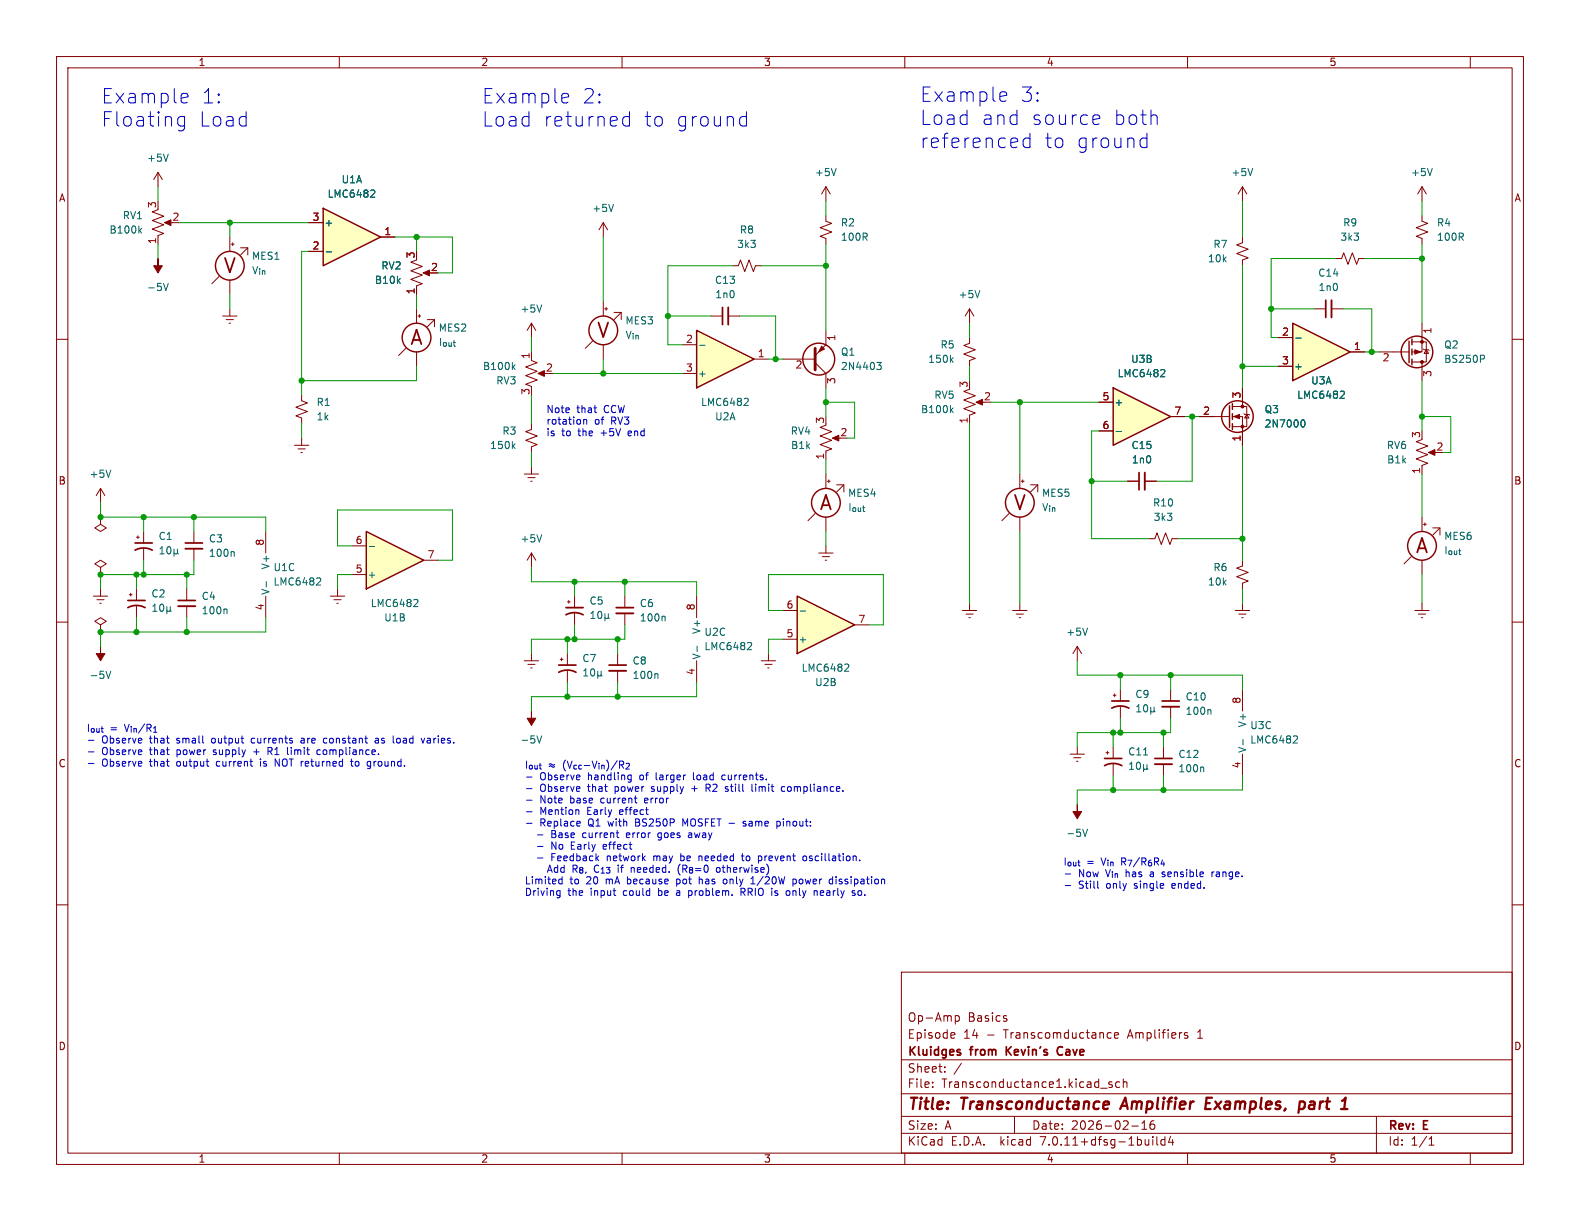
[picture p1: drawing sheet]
<svg xmlns="http://www.w3.org/2000/svg" width="279mm" height="216mm" viewBox="0 0 279 216" stroke-linecap="round" stroke-linejoin="round" font-family="sans-serif">
<g fill="none" stroke="#840000" stroke-width=".18">
<path d="M10 10h259.4v195.9h-259.4zM12 12h255.4v191.9h-255.4zM60 10v2M110 10v2M160 10v2M210 10v2M260 10v2M10 60h2M73.7 46l-1.1 .4 2.1 .7-2.1 .8 2.1 .7-2.1 .8 2.1 .8-1 .3v1.6M73.7 54.6v2.6M73.9 55.9h.5M74.2 55.6v.5"/>
<path d="M75.2 48.3h1M75.6 56.5h1.2v1.3M76.8 56.5l-1.2 1.3M267.4 60h2M71.8 61.6l-1.3 1.3M73.7 62.2v2.6M178.4 90.8l-1.2 1.3M180.3 83.8v2.6M180.3 91.4v2.6M180.6 85.1h.5M180.8 84.8v.5M182.2 85.7h1.3v1.3"/>
<path d="M183.5 85.7l-1.3 1.3M10 110h2M267.4 110h2M10 160h2M267.4 160h2M159.4 171.9h108v32h-108zM168.9 179.6v1.5M168.9 179.7l.5-.1 .2 .3v.4l-.1 .2h-.6M177.9 179.6l.1 .1M159.4 197.4h108M159.4 193.4h108M159.4 187.4h108"/>
<path d="M164.9 192.1v.2M164.9 191.4v.1M167.1 189.4v.2M167.1 188.7v.1M168.4 182.6l.4 .1 .1 .2-.8 .2M168.8 183.5l-.4 .1M170 188l-1.3 1.9M177.9 180.1l.2 .2-.2 .3M179.4 197.4v3M194.6 192.4h1.2M195.9 183.5h.6M195.9 182.7h.6"/>
<path d="M196.6 191.4l-.3-.1-.2 .2v.2l.5 .2v.3h-.5M197.1 183.1l.7-.2-.1-.2-.4-.1-.2 .2v.7h.6M198 191.4l-.4-.1-.3 .3v.4l.1 .2h.6M198.6 191.4l.3-.1 .3 .1 .1 .9M198.6 190.8v1.5M200.1 199.1h1.2M201.9 199.7h.9M201.9 198.6l.5-.4v1.5M203.6 198.3a1.17 1.17 0 0 0-.1 1.3h.6l.1-.6-.3-.2h-.3l-.2 .2M209.5 183l.5 .2 .1 .2-.2 .2-.5-.1M209.5 182.7h.5M243.4 197.4v6.5"/>
<path d="M60 203.9v2M110 203.9v2M159.4 200.4h108M160 203.9v2M203.9 201v.1M203.9 201.5v1M204.6 201v1.3l.2 .2M206 201v1.5M206 201.6l-.4-.1-.3 .3v.4l.1 .2h.6M207 200.9l-.4 1.1h1M207.4 201.5v1M210 203.9v2"/>
<path d="M252.7 202.5h.9M252.7 201.4l.4-.4v1.5M260 203.9v2"/>
</g>
<path d="M195.9 194.8l.1 .1 .1 .3-1 .2M199 194.1l-.9 2M213.3 195.1h.6M214.3 194.1h-.9l-.3 2h1M229.9 194.9l.2-.1 .5 .1 .2 .3-.1 .5a.66 .66 0 0 1-1 .3M229.9 194.8l-.3 2" fill="none" stroke="#840000" stroke-width=".4"/>
<path d="M169.8 186.1v.4M178 185.1v1.5M178.8 185.1l-.8 .8M187.8 185.1a.74 .74 0 0 0-.9 .6 .74 .74 0 0 0 .6 .9l.3-.1" fill="none" stroke="#840000" stroke-width=".3"/>
<g fill="none" stroke="#840000" stroke-width=".25">
<circle cx="73.7" cy="59.7" r="2.54"/>
<circle cx="180.3" cy="88.9" r="2.54"/>
</g>
<path d="M74.8 48.3l1.1-.5v1z" fill="#840000" stroke="#840000" stroke-width=".18"/>
<path d="M196.8 68.6l10.2 5.1-10.2 5z" fill="#ffffc2"/>
<path d="M196.8 68.6l10.2 5.1-10.2 5z" fill="none" stroke="#840000" stroke-width=".25"/>
<path d="M171.4 59.7v1l-1 .4 2.1 .7-2.1 .8 2.1 .8-1.1 .4v1M171.4 54.6l-.7 1.3M171.4 54.6v2.6M171.4 54.6l.8 1.3M171.4 68.8l-1 .4 2.1 .8-2.1 .7 2.1 .8-2.1 .8 2.1 .7-1.1 .4v1.5M173 71.1h1M194.3 71.1h2.5M194.3 76.2h2.5M207 73.7h2.5" fill="none" stroke="#840000" stroke-width=".18"/>
<path d="M173.3 51.4l-.5 1.2M168.2 63.6l.4 .5M168.2 72.5l.4 .5M168.6 63.2l-.5 .5M168.6 72.1l-.5 .5M197.4 76.3h.9M205.4 65.3l.5 .1 .1 .3-.8 .9h.8" fill="none" stroke="#006464" stroke-width=".18"/>
<path d="M172.6 71.1l1.1-.5v1z" fill="#840000" stroke="#840000" stroke-width=".18"/>
<path d="M57.1 36.8l10.2 5.1-10.2 5.1z" fill="#ffffc2"/>
<g fill="none" stroke="#840000" stroke-width=".25">
<path d="M57.1 36.8l10.2 5.1-10.2 5.1zM249.7 59.9v1.1M249.2 60.3v3.8M249.7 61.7v1M249.7 63.5v1"/>
<circle cx="106.7" cy="58.4" r="2.54"/>
<circle cx="144.8" cy="63.5" r="2.82"/>
<circle cx="250.6" cy="62.2" r="2.79"/>
</g>
<g fill="none" stroke="#840000" stroke-width=".18">
<path d="M54.6 39.4h2.5M106.7 39.4v2.5M106.7 39.4l-.8 1.2M106.7 39.4l.7 1.2M146 38.1v1l1.1 .4-2.1 .8 2.1 .7-2.1 .8 1 .4v1M251.5 38.1v1l1 .4-2.1 .8 2.1 .7-2.1 .8 1.1 .4v1M251.5 33l-.8 1.3M251.5 33v2.6M251.5 33l.7 1.3M54.6 44.5h2.5M67.3 41.9h2.5M94 57.2v2.5"/>
<path d="M94 57.2l-.8 1.2M94 57.2l.7 1.2M106.7 53.3v2.6M106.9 54.6h.5M107.2 54.4v.5M108.6 55.2h1.3v1.3M109.9 55.2l-1.3 1.3M129.5 47h1.1l.3-1 .8 2 .8-2 .7 2 .4-1h1M146 58.4v2.6l-1.9 1.9M236.2 45.7h1l.4-1 .8 2 .7-2 .8 2 .4-1h1M251.5 57.2v5h-1.8M53.3 69.9v1l1.1 .3-2.1 .8 2.1 .8-2.1 .7 1 .4v1"/>
<path d="M94 63.8l1 .3-2 .8 2 .8-2 .7 2 .8-2 .7 1 .4v.3M94 74.9v1l-1 .4 2 .8-2 .8 2 .7-1 .4v1M94 62.2v1.3M95.5 66h1M104.8 60.3l-1.3 1.3M106.7 61v2.5M138.4 63.5h5.7M144.1 64.1l1.9 1.9v2.6M146 75.2l-1 .4 2.1 .7-2.1 .8 2.1 .8-2.1 .7 2.1 .8-1.1 .4v1.5M147.6 77.5h1M243.8 62.2h5.4M249.7 60.5h2.5v3.5h-2.5"/>
<path d="M251.5 64v3.3M251.7 61.7l.1 .1h.8l.1 .2M252.2 61.8l.4 .7h-.8zM92.7 83.8h2.5M93.3 84.5h1.3M93.9 85.1h.2M94 82.6v1.2M94 97.8v2.5M94 97.8l-.8 1.3M94 97.8l.7 1.3M22.9 105.2h.5M23.1 104.9v.5"/>
<path d="M24.1 104.1v2.1M24.1 107.2v2M189.2 133.4h2.6M189.9 134h1.2M190.4 134.6h.2M190.5 132.1v1.3"/>
</g>
<g fill="none" stroke="#006464" stroke-width=".18">
<path d="M65.7 33.6l.5 .1 .1 .3-.8 .9h.8M108.5 36.1l-.4 1.3M253.3 29.8l-.4 1.3M57.7 44.5h.9M95.8 53.9l-.4 1.3M90.7 64.9l.4 .4M90.7 78.8l.4 .5M91.1 64.5l-.5 .5M91.1 78.5l-.5 .5M155.1 64.1h.7l-.4 .5 .4 .1v.4l-.2 .2h-.4M262.3 62.8l.2 .3v.3l-.2 .1M95.8 94.6l-.4 1.2"/>
<path d="M27 108.1h.7M27 107.2l.4-.4v1.3M28.4 106.9l.1-.1a.68 .68 0 0 1 .5 .7 .68 .68 0 0 1-.5 .6 .84 .84 0 0 1-.1-1.2zM29.5 107.9l.2 .2h.2l.2-.2M29.5 107.3v1.2M30.1 107.9l.2 .2M30.1 107.3v.6"/>
</g>
<g fill="#840000" stroke="#840000" stroke-width=".18">
<path d="M95.1 66l1.2-.5v1z"/>
<path d="M145.3 61.2l.5 .5-1 .5z"/>
<path d="M147.2 77.5l1.1-.5v1z"/>
<path d="M250.2 61.8l1 .4-1 .4z"/>
<circle cx="251.5" cy="60.5" r=".25"/>
<circle cx="251.5" cy="64" r=".25"/>
</g>
<path d="M144.1 61.6v3.8" fill="none" stroke="#840000" stroke-width=".51"/>
<path d="M22.6 107.4a3.2 3.2 0 0 1 3.1 0M22.6 106.2h3.1" fill="none" stroke="#840000" stroke-width=".3"/>
<path d="M228.6 57.2l10.2 5-10.2 5.1z" fill="#ffffc2"/>
<path d="M228.6 57.2l10.2 5-10.2 5.1z" fill="none" stroke="#840000" stroke-width=".25"/>
<path d="M226.1 59.7h2.5M226.1 64.8h2.5M238.8 62.2h2.5" fill="none" stroke="#840000" stroke-width=".18"/>
<path d="M229.1 59.8h1M237.2 69.2h.4l.1 .3-.8 .9h.8" fill="none" stroke="#006464" stroke-width=".18"/>
<path d="M141 105.4l10.1 5.1-10.1 5.1z" fill="#ffffc2"/>
<g fill="none" stroke="#840000" stroke-width=".25">
<path d="M217.4 71.8v3.8M217.9 71.4v1M217.9 73.2v1M217.9 74.9v1M141 105.4l10.1 5.1-10.1 5.1z"/>
<circle cx="40.6" cy="47" r="2.54"/>
<circle cx="218.8" cy="73.7" r="2.79"/>
<circle cx="146" cy="88.9" r="2.54"/>
<circle cx="251.5" cy="96.5" r="2.54"/>
</g>
<g fill="none" stroke="#840000" stroke-width=".18">
<path d="M27.9 37.1l-1 .4 2.1 .7-2.1 .8 2.1 .8-2.1 .7 2.1 .8-1.1 .4v1.5M27.9 30.5v2.5M27.9 30.5l-.7 1.3M27.9 30.5l.8 1.3M29.5 39.4h1M146 33v2.6M146 33l-.7 1.3M146 33l.8 1.3M219.7 33v2.6M219.7 33l-.8 1.3M219.7 33l.8 1.3M38.7 48.9l-1.2 1.3"/>
<path d="M39.4 55.9h2.5M40 56.5h1.3M40.5 57.2h.3M40.6 41.9v2.6M40.6 49.5v2.6M40.6 54.6v1.3M40.9 43.2h.5M41.1 42.9v.5M42.5 43.8h1.3v1.3M43.8 43.8l-1.3 1.3M219.7 41.9v1l-1 .4 2 .8-2 .7 2 .8-1 .4v1M232.4 54.6h2"/>
<path d="M235.5 54.6h2M52.1 78.7h2.5M52.7 79.4h1.3M53.3 77.5v1.2M212.1 73.7h5.3M217.9 73.7h1.8v5M217.9 71.9h2.6v3.5h-2.6M219.7 68.6v3.3M220 73.2l.1 .1h.8l.1 .1M220.5 73.3l.4 .6h-.8zM251.5 77.7l-1.1 .4 2.1 .8-2.1 .7 2.1 .8-2.1 .8 2.1 .7-1 .4v1.5M17.8 91.4v1.3l-1 .6 1 .7 1-.7-1-.6"/>
<path d="M17.8 91.4h.1M17.8 86.4l-.8 1.2M17.8 86.4v2.5M17.8 86.4l.7 1.2M24.1 95h.5M24.4 94.7v.6M25.4 94v2M25.4 97v2.1M34.3 94v2M34.3 97v2.1M47 94v3.8M53.2 80h.3"/>
<path d="M144.1 90.8l-1.2 1.3M144.8 97.8h2.5M145.4 98.4h1.3M145.9 99.1h.3M146 83.8v2.6M146 91.4v2.6M146 96.5v1.3M146.3 85.1h.5M146.6 84.8v.5M148 85.7h1.2v1.3M149.2 85.7l-1.2 1.3M199.4 85.1h2"/>
<path d="M202.4 85.1h2.1M203.2 95.3h1l.4-1.1 .8 2.1 .7-2.1 .8 2.1 .4-1h1M219.7 99.1v1l-1 .4 2 .7-2 .8 2 .7-1 .4v1M249.6 98.4l-1.3 1.3M251.5 91.4v2.6M251.5 99.1v2.5M251.7 92.7h.5M252 92.5v.5M253 80h1M253.4 93.3h1.2v1.3M254.6 93.3l-1.2 1.3M17.8 100.3l1-.6-1-.6-1 .6 1 .6v1.3"/>
<path d="M17.8 101.6h.1M33 104.1v2.1M33 107.2v2M47 105.4v3.8M58.4 105.4h2.6M59.1 106h1.2M59.6 106.7h.2M59.7 104.1v1.3M92.7 116.8h2.5M93.3 117.5h1.3M93.9 118.1h.2M94 115.6v1.2"/>
<path d="M99.1 116.6h.5M99.3 116.3v.5M100.3 115.6v2M100.3 118.6v2.1M100.3 106.4h.5M100.6 106.2v.5M101.6 105.4v2M101.6 108.5v2M109.2 115.6v2M109.2 118.6v2.1M110.5 105.4v2M110.5 108.5v2"/>
<path d="M123.2 105.4v3.8M123.2 116.8v3.9M134.6 116.8h2.6M135.3 117.5h1.2M135.8 118.1h.2M135.9 115.6v1.2M138.4 113h2.6M138.4 108h2.6M151.1 110.5h2.6M170.2 108h2.5M170.8 108.6h1.3M171.3 109.2h.3"/>
<path d="M171.4 106.7v1.3M179.1 108h2.5M179.7 108.6h1.3M180.2 109.2h.3M180.3 106.7v1.3M190.5 114.3l-.8 1.3M190.5 114.3v2.5M190.5 114.3l.8 1.3M218.4 108h2.6M219.1 108.6h1.2M219.6 109.2h.2M219.7 106.7v1.3"/>
<path d="M250.2 108h2.5M250.8 108.6h1.3M251.3 109.2h.3M251.5 106.7v1.3M196.8 122.9h.6M197.1 122.7v.5M198.1 121.9v2.1M198.1 125v2M207 121.9v2.1M207 125v2"/>
</g>
<g fill="none" stroke="#006464" stroke-width=".18">
<path d="M29.8 27.2l-.5 1.3M147.9 29.8l-.5 1.3M221.5 29.8l-.4 1.3M24.7 40.7l.3 .5M25 40.4l-.4 .5M28.9 50.1l.4 1.3 .5-1.3M230.2 74.3l.1-.1a.68 .68 0 0 1 .5 .7 .68 .68 0 0 1-.5 .6l-.1-.1M19.6 83.1l-.4 1.3M28.3 97.9h.7M28.3 97l.4-.3v1.2M29.7 96.7h.1a.68 .68 0 0 1 .4 .6 .68 .68 0 0 1-.4 .6 .84 .84 0 0 1-.1-1.2zM30.8 97.8l.2 .1h.2l.2-.1"/>
<path d="M30.8 97.1v1.3M31.4 97.8l.2 .1M31.4 97.1v.7M41.2 97.5l.2 .2v.7M40 107.7l.1 .2v.6M47.1 102.8v1M56.2 102.2h.4l.1 .3-.8 .9h.8M103.2 119.5h.7M103.2 118.6l.4-.3v1.2M104.5 109.4h.7M104.5 108.5l.4-.4v1.3M104.6 118.4l.1-.1a.68 .68 0 0 1 .5 .6 .68 .68 0 0 1-.5 .6l-.1-.1-.2-.4z"/>
<path d="M105.7 119.3l.2 .2h.2l.2-.2M105.7 118.7v1.3M105.8 108.2l.2-.1a.68 .68 0 0 1 .4 .6 .68 .68 0 0 1-.4 .7l-.2-.2-.1-.3zM106.3 119.3l.2 .2M106.3 118.7v.6M107 109.2l.2 .2h.2l.2-.2M107 108.5v1.3M107.6 109.2l.2 .2M107.6 108.5v.7M116.2 119.1l.1 .2v.7M117.4 109l.2 .1v.7M123.3 114.3v.9"/>
<path d="M132.4 113.6l.4 .1 .1 .3-.8 .9h.8M141.5 108h1M149.6 117.4l.4 .1 .1 .3-.8 .9h.8M192.3 111.1l-.4 1.2M94.9 130.1l.5 1.3 .4-1.3M201 125.9h.7M201 125l.4-.4v1.3M202.3 124.7l.2-.1a.68 .68 0 0 1 .5 .6 .68 .68 0 0 1-.5 .7l-.2-.1-.1-.4zM203.5 125.7l.2 .2h.2l.2-.2M203.5 125v1.3M204.1 125.7l.2 .2M204.1 125v.7"/>
<path d="M214 125.5l.1 .2v.6M191.5 146.6l.4 1.3 .4-1.3"/>
</g>
<g fill="#840000" stroke="#840000" stroke-width=".18">
<path d="M218.2 73.7l1-.4v.7z"/>
<path d="M27.9 45.7v1.3h.8l-.8 1.3-.7-1.3h.7z"/>
<path d="M252.6 80l1.1-.5v1z"/>
<path d="M29.1 39.4l1.1-.5v1z"/>
<path d="M94 125.7v1.3h.7l-.7 1.3-.8-1.3h.8z"/>
<path d="M190.5 142.2v1.3h.8l-.8 1.3-.8-1.3h.8z"/>
<circle cx="219.7" cy="75.4" r=".25"/>
<circle cx="219.7" cy="71.9" r=".25"/>
</g>
<path d="M235.5 53.1v3M32.8 97h3M202.4 83.6v3M31.5 107.2h3M107.7 118.6h3M109 108.5h3M205.5 125h3" fill="none" stroke="#840000" stroke-width=".33"/>
<g fill="none" stroke="#840000" stroke-width=".3">
<path d="M234.4 53.1v3M23.9 97.3a3.2 3.2 0 0 1 3 0M23.9 96h3M32.8 96h3M201.4 83.6v3M31.5 106.2h3M98.8 118.9a3.2 3.2 0 0 1 3.1 0M98.8 117.6h3.1M100.1 108.7a3.2 3.2 0 0 1 3 0M100.1 107.4h3M107.7 117.6h3M109 107.4h3"/>
<path d="M196.6 125.2a3.2 3.2 0 0 1 3 0M196.6 124h3M205.5 124h3"/>
</g>
<path d="M64.8 94l10.1 5.1-10.1 5z" fill="#ffffc2"/>
<path d="M64.8 94l10.1 5.1-10.1 5z" fill="none" stroke="#840000" stroke-width=".25"/>
<g fill="none" stroke="#840000" stroke-width=".18">
<path d="M125.7 55.9h2.1M128.8 55.9h2M62.2 96.5h2.6M74.9 99.1h2.6M16.5 105.4h2.5M17.1 106h1.3M17.7 106.7h.2M17.8 110.5l1-.6-1-.7-1 .7 1 .6v1.3M17.8 111.8h.1M17.8 104.1v1.3M62.2 101.6h2.6M195.6 133.1h.5"/>
<path d="M195.8 132.8v.6M196.8 132.1v2M196.8 135.1v2.1M205.7 132.1v2M205.7 135.1v2.1M219.7 121.9v3.8M219.7 133.4v3.8"/>
</g>
<g fill="none" stroke="#006464" stroke-width=".18">
<path d="M65.3 96.6h1M18.7 118.7l.5 1.3 .4-1.3M73.4 106l.4 .1 .1 .3-.8 .9h.8M199.7 136h.8M199.7 135.1l.4-.3v1.2M201.1 134.9l.2-.1a.68 .68 0 0 1 .4 .6 .68 .68 0 0 1-.4 .6l-.2-.1-.1-.3zM202.2 133.5h.7M202.2 135.9l.2 .1h.2l.2-.1M202.2 135.2v1.3M202.8 135.9l.2 .1M202.8 135.2v.7M212.7 135.6l.2 .2v.7"/>
<path d="M219.8 130.8v.9M228.9 130.1l.4 .1 .1 .3-.7 .9h.7"/>
</g>
<path d="M17.8 114.3v1.3h.7l-.7 1.2-.8-1.2h.8z" fill="#840000" stroke="#840000" stroke-width=".18"/>
<path d="M127.8 54.4v3M195.3 135.4a3.2 3.2 0 0 1 3.1 0M195.3 134.1h3.1M204.2 134.1h3.1" fill="none" stroke="#840000" stroke-width=".3"/>
<path d="M128.8 54.4v3M204.2 135.1h3.1" fill="none" stroke="#840000" stroke-width=".33"/>
<path d="M123.2 58.4l10.1 5.1-10.1 5.1z" fill="#ffffc2"/>
<path d="M123.2 58.4l10.1 5.1-10.1 5.1z" fill="none" stroke="#840000" stroke-width=".25"/>
<g fill="none" stroke="#840000" stroke-width=".18">
<path d="M54.6 39.4h2.5M54.6 44.5h2.5M67.3 41.9h2.5M73.7 50.8v1.3M226.1 59.7h2.5M120.6 61h2.6M120.6 66h2.6M133.3 63.5h2.6M194.3 71.1h2.5M194.3 76.2h2.5M207 73.7h2.5M212.1 73.7h2.5"/>
<path d="M219.7 68.6v2.5M219.7 76.2v2.5M226.1 64.8h2.5M238.8 62.2h2.5M199.4 85.1h2M202.4 85.1h2.1"/>
</g>
<path d="M65.7 33.6l.5 .1 .1 .3-.8 .9h.8M57.7 44.5h.9M229.1 59.8h1M123.7 61.1h1M131.8 70.4l.4 .1 .1 .3-.8 .9h.8M197.4 76.3h.9M205.4 65.3l.5 .1 .1 .3-.8 .9h.8M230.2 74.3l.1-.1a.68 .68 0 0 1 .5 .7 .68 .68 0 0 1-.5 .6l-.1-.1M237.2 69.2h.4l.1 .3-.8 .9h.8" fill="none" stroke="#006464" stroke-width=".18"/>
<g fill="none" stroke="#0000c2" stroke-width=".18">
<path d="M32.4 16.5l.7 .1 .1 .5-1.2 .3M33.1 18.1l-.7 .1M99.7 16.5l.7 .1 .2 .5-1.3 .3M100.4 18.1l-.7 .1M111.3 19.8v2.5M132 19.8v2.5M177.2 16.2l.7 .1 .1 .5-1.2 .3M177.9 17.8l-.7 .1M32.6 20.7l-.7-.1-.5 .5v.7l.3 .4 .2 .1 .7-.1M32.6 20.6v2.1a.69 .69 0 0 1-1.1 .3M110.1 21.8l.5 .5 .7-.1M111.3 20.7l-.7-.1-.5 .5"/>
<path d="M131.3 20.6l.7 .1M132 22.2l-.7 .1M182.1 23.6v2.5M182.1 24.5l-.7-.1-.5 .5v.7l.3 .4 .2 .1 .7-.1M193.6 20.3l.7 .1 .2 .5-1.2 .3M194.3 21.9l-.7 .1M202.1 24.4l.7 .1M202.8 26l-.7 .1M202.8 23.6v2.5M204.5 20.4l.1 .3v1.3M103.2 74.2v.8M103.2 74.3l.2-.1h.3l.1 .8"/>
<path d="M15.6 130.9h1M15.6 132.9h1M15.6 135h1M44.7 130.5l-.3 .3v.3l.3 .3M44.9 132.9h.9M46.1 134.2v.1M46.1 134.6v.9M47.4 132.2v1.2M47.4 132.8h.5M47.7 132.8l.4 .6M48.7 135.5v-1.3l.7 1.3M50.8 132.2v1.1l.2 .1"/>
<path d="M53.6 130.5l-.3 .1M53.7 130.9h-.3l-.2 .2 .1 .2 .4 .1M56.6 132.6h-.3l-.3 .2 .2 .6h.4M57.8 130.6l-.4-.1-.2 .3 .1 .5h.5M62 134.6h.5M62.1 134.2v1.1l.4 .2M65.2 134.6l.3 .1M65.5 135.4l-.3 .1M65.5 134.6v1.1l-.2 .2M66.4 130.6h.5v.8M66.9 130.8l-.4 .1-.2 .2 .2 .3 .4-.1M70.6 130.5l-.3 .1-.2 .2 .1 .5 .4 .1"/>
<path d="M75.1 130.5l-.3 .9M75.7 130.5l-.1 .1M75.7 130.9l-.2 .2 .2 .3M93.1 137.4h1M93.1 139.5h1M111.3 137l.3 .1M111.6 137v1.1l-.1 .2h-.3M111.6 137.8l-.3 .1M122.3 139.5h1M122.6 136.6v1.1l.2 .2M124.9 138.7v1.2M124.9 139.3h.4"/>
<path d="M125.2 139.3l.4 .6M128.1 137h-.2l-.3 .3 .1 .5 .4 .1M128.4 139.5l.4 .2M128.4 139.1h.3M128.8 139.8l-.2 .1h-.2M133 138.7v1.1l.1 .1M133.6 138.7v.1M133.6 139.1v.8M138.8 139.1h-.4l-.2 .2 .1 .6h.5M93.1 141.5h1M93.1 143.5h1M93.1 145.6h1"/>
<path d="M98.7 157.5l.3 .1M98.9 156.2h.5M98.9 155.5h.5M99 157.5v1l-.1 .2-.3 .1M99 158.3h-.3M99.4 155v1.3M101.3 153v1.2M101.3 153.6h.5M102.2 143.2l.2 .2v.6M102.4 145.2l.2 .3-.6 .1M102.5 146l-.1 .1M106.8 149.3l-.1 .2v.5l.1 .2"/>
<path d="M107.3 149.6l-.6 .1M111 147.3l-.2 .1v.5l.2 .2M111.4 147.6l-.6 .1M111.8 153.4l.4 .2v.6M112.2 141.1h.4M112.5 142h.1M115.6 151.4v.8M115.8 151.4l-.2 .1M116.4 148.5h.3M116.8 147.3h-.2l-.3 .2 .1 .5 .4 .1M119.7 155.4v1.3M119.7 156.2l.1 .1"/>
<path d="M119.8 157.5l-.1 .1M119.8 157.9l-.2 .1 .2 .3M119.8 155.4l-.1 .1M120 153.3l-.1 .6 .3 .8M120.3 152.8l-.2 .2M120.4 150.9v1.3M120.4 152.1l.3 .1M120.7 153v1.2M120.7 151.4h-.3M120.7 153.6h.5M121.2 145.7l-.5-.9v1.3M121.8 158.3h.3"/>
<path d="M121.8 147.3h.5M122.1 157.5l-.3 .1M122.3 147.6h-.4l-.2 .2 .2 .3h.4M123.7 155v1.3M123.7 151.4h.3l.1 .1M124 155.4l-.3 .2M128.4 155.5l-.3-.1-.2 .3v.5l.2 .1 .3-.1M131 157.1v1.2M131.1 151.4h.5M131.3 150.9v1.1l.3 .2M131.3 157.7l.5 .6M131.6 157.7h-.6"/>
<path d="M131.9 145.3l-.3-.1-.2 .3 .5 .3M131.9 145.9l-.1 .2-.4-.1M132.8 156.3h.7M133.1 155v1.3M134.5 151.4l.2 .2v.4l-.2 .2M137.4 145.3l.3-.1 .3 .3-.1 .5h-.5M137.4 145.2v1.3M139.4 157.5l.3 .2v.4l-.3 .2M140.2 155.5l.4-.1 .2 .3-.1 .5h-.5M140.2 155.4v1.3M142 151.6l.2-.2h.3l.1 .2-.1 .5-.3 .1-.2-.2M144.3 157.5l.2 .2v.6"/>
<path d="M145.1 157.6v.7M145.7 157.8l-.6 .1M146.9 155.4l.3 .1M147.2 156.2l-.3 .1M147.2 155v1.3M150.9 157.9l.3 .1v.2l-.2 .1h-.2M150.9 157.5l.3 .1M152.1 157.5l-.3 .1-.1 .1 .1 .5 .3 .1M188.4 154.5h.9M188.4 156.6h.9M194.1 155.8v1.1l.2 .2M205.5 155h.1"/>
<path d="M205.7 154.2l-.2 .2 .2 .2M214.3 154.2v.8M214.7 154.2l-.4 .2"/>
</g>
<g fill="none" stroke="#009600" stroke-width=".18">
<path d="M27.9 33v2.6M31.7 39.4h22.9M40.6 39.4v2.5M146 35.6v2.5M219.7 35.6v6.3M251.5 35.6v2.5M27.9 43.2v2.5M40.6 52.1v2.5M54.6 44.5h-1.3v25.4M69.8 41.9h10.2v6.4h-2.5M73.7 41.9v2.6M73.7 52.1v2.5"/>
<path d="M94 59.7v2.5M106.7 41.9v11.4M118.1 55.9h7.6M129.5 47h-11.4v14h2.5M130.8 55.9h6.4v7.6M134.6 47h11.4M146 43.2v15.2M171.4 57.2v2.5M219.7 47v21.6M224.8 54.6h7.6M236.2 45.7h-11.4v14h1.3M237.5 54.6h5.1v7.6"/>
<path d="M241.3 45.7h10.2M251.5 43.2v14M53.3 74.9v2.6M73.7 64.8v2.5h-20.4M94 69.9v5M97.8 66h22.8M106.7 63.5v2.5M135.9 63.5h2.5M146 71.1h5.1v6.4h-1.2M146 68.6v5.1M171.4 64.8v2.5M171.4 74.9v31.8"/>
<path d="M175.3 71.1h19M180.3 71.1v12.7M194.3 76.2h-1.3v19.1h10.2M209.5 73.7h2.6M210.8 73.7v11.4h-6.3M219.7 78.7v20.4M219.7 64.8h6.4M241.3 62.2h2.5M251.5 67.3v8.9M251.5 73.7h5v6.3h-1.2M17.8 88.9v2.5h29.2v2.6M25.4 91.4v2.6"/>
<path d="M25.4 99.1v2.5M34.3 99.1v2.5h-16.5v2.5M34.3 91.4v2.6M62.2 96.5h-2.5v-6.3h20.3v8.9h-2.5M94 80v2.6M146 81.3v2.5M146 94v2.5M180.3 94v12.7M193 85.1h6.4M208.3 95.3h11.4M251.5 83.8v7.6M24.1 101.6v2.5"/>
<path d="M24.1 109.2v2.6M33 101.6v2.5M33 109.2v2.6M47 109.2v2.6h-29.2v2.5M62.2 101.6h-2.5v2.5M94 100.3v2.6h29.2v2.5M100.3 113v2.6M101.6 102.9v2.5M101.6 110.5v2.5M109.2 113v2.6M110.5 110.5v2.5h-16.5v2.6M110.5 102.9v2.5"/>
<path d="M138.4 108h-2.5v-6.4h20.3v8.9h-2.5M138.4 113h-2.5v2.6M190.5 116.8v2.6h29.2v2.5M198.1 119.4v2.5M207 119.4v2.5M219.7 104.1v2.6M251.5 101.6v5.1M100.3 120.7v2.5M109.2 120.7v2.5M123.2 120.7v2.5h-29.2v2.5M196.8 129.5v2.6M196.8 137.2v2.5"/>
<path d="M198.1 127v2.5M205.7 129.5v2.6M205.7 137.2v2.5M207 127v2.5h-16.5v2.6M219.7 137.2v2.5h-29.2v2.5"/>
</g>
<g fill="#009600" stroke="#009600" stroke-width=".18">
<circle cx="210.8" cy="73.7" r=".46"/>
<circle cx="219.7" cy="95.3" r=".46"/>
<circle cx="251.5" cy="73.7" r=".46"/>
<circle cx="205.7" cy="139.7" r=".46"/>
<circle cx="207" cy="119.4" r=".46"/>
<circle cx="198.1" cy="129.5" r=".46"/>
<circle cx="196.8" cy="139.7" r=".46"/>
<circle cx="196.8" cy="129.5" r=".46"/>
<circle cx="137.2" cy="63.5" r=".46"/>
<circle cx="146" cy="71.1" r=".46"/>
<circle cx="146" cy="47" r=".46"/>
<circle cx="224.8" cy="54.6" r=".46"/>
<circle cx="219.7" cy="64.8" r=".46"/>
<circle cx="242.6" cy="62.2" r=".46"/>
<circle cx="251.5" cy="45.7" r=".46"/>
<circle cx="198.1" cy="119.4" r=".46"/>
<circle cx="180.3" cy="71.1" r=".46"/>
<circle cx="193" cy="85.1" r=".46"/>
<circle cx="205.7" cy="129.5" r=".46"/>
<circle cx="73.7" cy="41.9" r=".46"/>
<circle cx="106.7" cy="66" r=".46"/>
<circle cx="24.1" cy="111.8" r=".46"/>
<circle cx="33" cy="111.8" r=".46"/>
<circle cx="24.1" cy="101.6" r=".46"/>
<circle cx="17.8" cy="91.4" r=".46"/>
<circle cx="25.4" cy="91.4" r=".46"/>
<circle cx="25.4" cy="101.6" r=".46"/>
<circle cx="33" cy="101.6" r=".46"/>
<circle cx="17.8" cy="111.8" r=".46"/>
<circle cx="17.8" cy="101.6" r=".46"/>
<circle cx="118.1" cy="55.9" r=".46"/>
<circle cx="53.3" cy="67.3" r=".46"/>
<circle cx="40.6" cy="39.4" r=".46"/>
<circle cx="34.3" cy="91.4" r=".46"/>
<circle cx="109.2" cy="123.2" r=".46"/>
<circle cx="100.3" cy="123.2" r=".46"/>
<circle cx="100.3" cy="113" r=".46"/>
<circle cx="101.6" cy="113" r=".46"/>
<circle cx="101.6" cy="102.9" r=".46"/>
<circle cx="110.5" cy="102.9" r=".46"/>
<circle cx="109.2" cy="113" r=".46"/>
</g>
<g font-size="3.5" fill="#0000c2">
<text x="17.8" y="18.5">Example</text>
<text x="17.8" y="22.6">Floating</text>
<text x="35" y="22.6">Load</text>
<text x="35.5" y="18.5">1:</text>
<text x="85.1" y="18.5">Example</text>
<text x="85.1" y="22.6">Load</text>
<text x="95.9" y="22.6">returned</text>
<text x="102.8" y="18.5">2:</text>
<text x="113.7" y="22.6">to</text>
<text x="119.3" y="22.6">ground</text>
<text x="162.6" y="18.2">Example</text>
<text x="162.6" y="22.3">Load</text>
<text x="173.4" y="22.3">and</text>
<text x="180.3" y="18.2">3:</text>
<text x="182.2" y="22.3">source</text>
<text x="196.6" y="22.3">both</text>
<text x="162.6" y="26.4">referenced</text>
<text x="184.5" y="26.4">to</text>
<text x="190.2" y="26.4">ground</text>
</g>
<g font-size="3.5" fill="#840000">
<text x="39.3" y="48.7">V</text>
<text x="72.3" y="61.4">A</text>
<text x="105.4" y="60.2">V</text>
<text x="144.7" y="90.6">A</text>
<text x="179" y="90.6">V</text>
<text x="250.1" y="98.3">A</text>
</g>
<g font-size="2.8" fill="#840000">
<text x="160.4" y="196.8">Title:</text>
<text x="170.1" y="196.8">Transconductance</text>
<text x="199.2" y="196.8">Amplifier</text>
<text x="214.8" y="196.8">Examples,</text>
<text x="232.2" y="196.8">part</text>
</g>
<g font-size="2.1" fill="#840000">
<text x="160.4" y="183.9">Episode</text>
<text x="160.4" y="180.9">Op-Amp</text>
<text x="170.3" y="183.9">14</text>
<text x="171.1" y="180.9">Basics</text>
<text x="174.5" y="183.9">-</text>
<text x="177.7" y="183.9">Transcomductance</text>
<text x="199.7" y="183.9">Amplifiers</text>
<text x="212.2" y="183.9">1</text>
<text x="160.4" y="189.9">Sheet:</text>
<text x="160.4" y="187.1">Kluidges</text>
<text x="171.7" y="187.1">from</text>
<text x="178.6" y="187.1">Kevin's</text>
<text x="188.3" y="187.1">Cave</text>
<text x="160.4" y="192.6">File:</text>
<text x="166.5" y="192.6">Transconductance1.kicad_sch</text>
<text x="160.4" y="202.8">KiCad</text>
<text x="160.4" y="200">Size:</text>
<text x="167.1" y="200">A</text>
<text x="168.1" y="202.8">E.D.A.</text>
<text x="177" y="202.8">kicad</text>
<text x="182.4" y="200">Date:</text>
<text x="184.2" y="202.8">7.0.11+dfsg-1build4</text>
<text x="189.4" y="200">2026-02-16</text>
<text x="245.4" y="200.2">Rev:</text>
<text x="245.4" y="202.8">Id:</text>
<text x="249.5" y="202.8">1/1</text>
<text x="251.8" y="200.2">E</text>
</g>
<g font-size="1.8" fill="#840000">
<text x="35" y="11.9">1</text>
<text x="85" y="11.9">2</text>
<text x="135" y="11.9">3</text>
<text x="185" y="11.9">4</text>
<text x="235" y="11.9">5</text>
<text x="10.3" y="35.9">A</text>
<text x="267.7" y="35.9">A</text>
<text x="10.3" y="85.9">B</text>
<text x="267.7" y="85.9">B</text>
<text x="10.3" y="135.9">C</text>
<text x="267.7" y="135.9">C</text>
<text x="10.3" y="185.9">D</text>
<text x="267.7" y="185.9">D</text>
<text x="35" y="205.8">1</text>
<text x="85" y="205.8">2</text>
<text x="135" y="205.8">3</text>
<text x="185" y="205.8">4</text>
<text x="235" y="205.8">5</text>
</g>
<g font-size="1.8" fill="#006464">
<text x="25.9" y="28.8">+5V</text>
<text x="57.8" y="35.2">LMC6482</text>
<text x="60.3" y="32.6">U1A</text>
<text x="144" y="31.3">+5V</text>
<text x="217.7" y="31.3">+5V</text>
<text x="249.4" y="31.3">+5V</text>
<text x="19.3" y="41.5">B100k</text>
<text x="21.6" y="39">RV1</text>
<text x="57.3" y="40.2">+</text>
<text x="104.6" y="37.7">+5V</text>
<text x="130.7" y="41.5">R8</text>
<text x="148.6" y="40.2">R2</text>
<text x="237.4" y="40.2">R9</text>
<text x="254" y="40.2">R4</text>
<text x="44.5" y="46.1">MES1</text>
<text x="67.3" y="47.9">RV2</text>
<text x="130.3" y="44">3k3</text>
<text x="148.6" y="42.8">100R</text>
<text x="213.5" y="46.6">10k</text>
<text x="214.5" y="44">R7</text>
<text x="236.9" y="42.8">3k3</text>
<text x="254" y="42.8">100R</text>
<text x="25.9" y="51.7">-5V</text>
<text x="44.5" y="48.7">V_{in}</text>
<text x="66.2" y="50.4">B10k</text>
<text x="126.3" y="50.4">C13</text>
<text x="126.4" y="52.9">1n0</text>
<text x="169.4" y="52.9">+5V</text>
<text x="233" y="49.1">C14</text>
<text x="233.1" y="51.7">1n0</text>
<text x="77.5" y="58.8">MES2</text>
<text x="91.9" y="55.5">+5V</text>
<text x="110.5" y="57.6">MES3</text>
<text x="77.5" y="61.4">I_{out}</text>
<text x="85.3" y="65.6">B100k</text>
<text x="110.5" y="60.1">V_{in}</text>
<text x="148.6" y="63.1">Q1</text>
<text x="148.6" y="65.6">2N4403</text>
<text x="164" y="64.4">150k</text>
<text x="166.2" y="61.8">R5</text>
<text x="199.9" y="64.4">U3B</text>
<text x="228.7" y="65.6">+</text>
<text x="255.3" y="61.8">Q2</text>
<text x="255.3" y="64.4">BS250P</text>
<text x="55.9" y="72">R1</text>
<text x="87.7" y="68.2">RV3</text>
<text x="123.3" y="66.9">+</text>
<text x="123.9" y="72">LMC6482</text>
<text x="165.1" y="70.7">RV5</text>
<text x="197" y="72">+</text>
<text x="197.5" y="66.9">LMC6482</text>
<text x="229.3" y="70.7">LMC6482</text>
<text x="231.8" y="68.2">U3A</text>
<text x="55.9" y="74.5">1k</text>
<text x="88.7" y="77.1">R3</text>
<text x="126.4" y="74.5">U2A</text>
<text x="139.7" y="77.1">RV4</text>
<text x="162.8" y="73.3">B100k</text>
<text x="223.5" y="73.3">Q3</text>
<text x="223.5" y="75.8">2N7000</text>
<text x="86.6" y="79.6">150k</text>
<text x="139.8" y="79.6">B1k</text>
<text x="200" y="79.6">C15</text>
<text x="200.1" y="82.1">1n0</text>
<text x="245.1" y="79.6">RV6</text>
<text x="245.2" y="82.1">B1k</text>
<text x="15.7" y="84.7">+5V</text>
<text x="149.9" y="88">MES4</text>
<text x="184.2" y="88">MES5</text>
<text x="203.8" y="89.8">R10</text>
<text x="27.9" y="95.7">C1</text>
<text x="149.9" y="90.6">I_{out}</text>
<text x="184.2" y="90.6">V_{in}</text>
<text x="203.9" y="92.3">3k3</text>
<text x="255.3" y="95.7">MES6</text>
<text x="36.8" y="96.1">C3</text>
<text x="36.8" y="98.7">100n</text>
<text x="47.9" y="100.8" transform="rotate(-90 47.9 100.8)">V+</text>
<text x="48.3" y="101.2">U1C</text>
<text x="91.9" y="96.1">+5V</text>
<text x="214.5" y="101.2">R6</text>
<text x="255.3" y="98.2">I_{out}</text>
<text x="26.7" y="105.8">C2</text>
<text x="35.6" y="106.3">C4</text>
<text x="47.9" y="105.3" transform="rotate(-90 47.9 105.3)">V-</text>
<text x="48.3" y="103.7">LMC6482</text>
<text x="64.9" y="102.5">+</text>
<text x="65.5" y="107.5">LMC6482</text>
<text x="104.1" y="107.1">C5</text>
<text x="113" y="107.5">C6</text>
<text x="213.5" y="103.7">10k</text>
<text x="35.6" y="108.8">100n</text>
<text x="67.8" y="110.1">U1B</text>
<text x="113" y="110.1">100n</text>
<text x="124.1" y="112.2" transform="rotate(-90 124.1 112.2)">V+</text>
<text x="124.5" y="112.6">U2C</text>
<text x="141.1" y="113.9">+</text>
<text x="188.5" y="112.6">+5V</text>
<text x="102.9" y="117.3">C7</text>
<text x="111.8" y="117.7">C8</text>
<text x="124.1" y="116.7" transform="rotate(-90 124.1 116.7)">V-</text>
<text x="124.5" y="115.2">LMC6482</text>
<text x="141.7" y="119">LMC6482</text>
<text x="15.7" y="120.2">-5V</text>
<text x="111.8" y="120.2">100n</text>
<text x="144" y="121.5">U2B</text>
<text x="200.7" y="123.6">C9</text>
<text x="209.6" y="124.1">C10</text>
<text x="91.9" y="131.7">-5V</text>
<text x="209.6" y="126.6">100n</text>
<text x="220.6" y="128.7" transform="rotate(-90 220.6 128.7)">V+</text>
<text x="221" y="131.7">LMC6482</text>
<text x="221" y="129.1">U3C</text>
<text x="199.4" y="133.8">C11</text>
<text x="208.3" y="136.8">100n</text>
<text x="208.3" y="134.2">C12</text>
<text x="220.6" y="133.2" transform="rotate(-90 220.6 133.2)">V-</text>
<text x="188.5" y="148.2">-5V</text>
</g>
<g font-size="1.8" fill="#a90000">
<text x="27.7" y="36.9" transform="rotate(-90 27.7 36.9)">3</text>
<text x="30.4" y="39.1">2</text>
<text x="55.2" y="39.1">3</text>
<text x="67.9" y="41.7">1</text>
<text x="27.7" y="43.3" transform="rotate(-90 27.7 43.3)">1</text>
<text x="55.2" y="44.2">2</text>
<text x="73.4" y="45.8" transform="rotate(-90 73.4 45.8)">3</text>
<text x="73.4" y="52.1" transform="rotate(-90 73.4 52.1)">1</text>
<text x="76.1" y="48">2</text>
<text x="226.6" y="59.4">2</text>
<text x="253.4" y="59.1" transform="rotate(-90 253.4 59.1)">1</text>
<text x="93.7" y="63.6" transform="rotate(-90 93.7 63.6)">1</text>
<text x="96.4" y="65.8">2</text>
<text x="121.2" y="60.7">2</text>
<text x="121.2" y="65.8">3</text>
<text x="133.9" y="63.2">1</text>
<text x="140.6" y="65.5">2</text>
<text x="148" y="60.4" transform="rotate(-90 148 60.4)">1</text>
<text x="226.6" y="64.5">3</text>
<text x="239.3" y="62">1</text>
<text x="244.4" y="64.2">2</text>
<text x="93.7" y="69.9" transform="rotate(-90 93.7 69.9)">3</text>
<text x="148" y="68" transform="rotate(-90 148 68)">3</text>
<text x="171.2" y="68.7" transform="rotate(-90 171.2 68.7)">3</text>
<text x="173.9" y="70.9">2</text>
<text x="194.9" y="70.9">5</text>
<text x="219.5" y="70.6" transform="rotate(-90 219.5 70.6)">3</text>
<text x="253.4" y="66.7" transform="rotate(-90 253.4 66.7)">3</text>
<text x="145.8" y="75" transform="rotate(-90 145.8 75)">3</text>
<text x="148.5" y="77.2">2</text>
<text x="171.2" y="75" transform="rotate(-90 171.2 75)">1</text>
<text x="194.9" y="75.9">6</text>
<text x="207.6" y="73.4">7</text>
<text x="212.7" y="73.4">2</text>
<text x="251.2" y="77.5" transform="rotate(-90 251.2 77.5)">3</text>
<text x="145.8" y="81.4" transform="rotate(-90 145.8 81.4)">1</text>
<text x="219.5" y="78.2" transform="rotate(-90 219.5 78.2)">1</text>
<text x="251.2" y="83.9" transform="rotate(-90 251.2 83.9)">1</text>
<text x="253.9" y="79.8">2</text>
<text x="46.7" y="96.6" transform="rotate(-90 46.7 96.6)">8</text>
<text x="62.8" y="101.3">5</text>
<text x="62.8" y="96.3">6</text>
<text x="75.5" y="98.8">7</text>
<text x="139" y="107.7">6</text>
<text x="46.7" y="108" transform="rotate(-90 46.7 108)">4</text>
<text x="122.9" y="108" transform="rotate(-90 122.9 108)">8</text>
<text x="139" y="112.8">5</text>
<text x="151.7" y="110.2">7</text>
<text x="122.9" y="119.5" transform="rotate(-90 122.9 119.5)">4</text>
<text x="219.5" y="124.5" transform="rotate(-90 219.5 124.5)">8</text>
<text x="219.5" y="136" transform="rotate(-90 219.5 136)">4</text>
</g>
<g font-size="1.8" fill="#0000c2">
<text x="96.5" y="73.1">Note</text>
<text x="96.5" y="75.2">rotation</text>
<text x="96.5" y="77.2">is</text>
<text x="99.3" y="77.2">to</text>
<text x="102" y="73.1">that</text>
<text x="102.4" y="77.2">the</text>
<text x="105.1" y="75.2">of</text>
<text x="106.5" y="77.2">+5V</text>
<text x="106.9" y="73.1">CCW</text>
<text x="108.2" y="75.2">RV3</text>
<text x="111.5" y="77.2">end</text>
<text x="15.2" y="129.5">I_{out}</text>
<text x="18" y="131.6">Observe</text>
<text x="19.4" y="129.5">=</text>
<text x="22.2" y="129.5">V_{in}/R_{1}</text>
<text x="26.6" y="131.6">that</text>
<text x="31.5" y="131.6">small</text>
<text x="37.9" y="131.6">output</text>
<text x="45.1" y="131.6">currents</text>
<text x="54.1" y="131.6">are</text>
<text x="58.3" y="131.6">constant</text>
<text x="67.6" y="131.6">as</text>
<text x="71" y="131.6">load</text>
<text x="76.2" y="131.6">varies.</text>
<text x="18" y="133.6">Observe</text>
<text x="18" y="135.6">Observe</text>
<text x="26.6" y="133.6">that</text>
<text x="26.6" y="135.6">that</text>
<text x="31.5" y="133.6">power</text>
<text x="31.5" y="135.6">output</text>
<text x="38.2" y="133.6">supply</text>
<text x="38.7" y="135.6">current</text>
<text x="45.5" y="133.6">+</text>
<text x="46.7" y="135.6">is</text>
<text x="48.2" y="133.6">R1</text>
<text x="49.5" y="135.6">NOT returned</text>
<text x="51.9" y="133.6">limit</text>
<text x="57.3" y="133.6">compliance.</text>
<text x="63.4" y="135.6">to</text>
<text x="66.4" y="135.6">ground.</text>
<text x="92.7" y="136">I_{out}</text>
<text x="96.9" y="136">þÿ&quot;H</text>
<text x="99.6" y="136">(V_{cc}-V_{in})/R_{2}</text>
<text x="95.5" y="138.1">Observe</text>
<text x="95.5" y="140.1">Observe</text>
<text x="95.5" y="142.1">Note</text>
<text x="100.9" y="142.1">base</text>
<text x="104.1" y="138.1">handling</text>
<text x="104.1" y="140.1">that</text>
<text x="106.5" y="142.1">current</text>
<text x="109" y="140.1">power</text>
<text x="113.4" y="138.1">of</text>
<text x="114.4" y="142.1">error</text>
<text x="115.7" y="140.1">supply</text>
<text x="116.4" y="138.1">larger</text>
<text x="122.9" y="140.1">+</text>
<text x="123.2" y="138.1">load</text>
<text x="125.7" y="140.1">R2</text>
<text x="128.5" y="138.1">currents.</text>
<text x="129.3" y="140.1">still</text>
<text x="134.2" y="140.1">limit</text>
<text x="139.7" y="140.1">compliance.</text>
<text x="95.1" y="148.3">-</text>
<text x="95.5" y="144.2">Mention</text>
<text x="95.5" y="146.2">Replace</text>
<text x="97.8" y="148.3">Base</text>
<text x="103.5" y="148.3">current</text>
<text x="103.9" y="144.2">Early</text>
<text x="104.1" y="146.2">Q1</text>
<text x="107.8" y="146.2">with</text>
<text x="109.8" y="144.2">effect</text>
<text x="111.4" y="148.3">error</text>
<text x="112.8" y="146.2">BS250P</text>
<text x="117.2" y="148.3">goes</text>
<text x="121.4" y="146.2">MOSFET -</text>
<text x="122.8" y="148.3">away</text>
<text x="132.5" y="146.2">same</text>
<text x="138.6" y="146.2">pinout:</text>
<text x="95.1" y="150.3">-</text>
<text x="95.1" y="152.4">-</text>
<text x="97.4" y="154.4">Add</text>
<text x="97.8" y="150.3">No</text>
<text x="97.8" y="152.4">Feedback</text>
<text x="101.4" y="150.3">Early</text>
<text x="102" y="154.4">R_{8},</text>
<text x="106" y="154.4">C_{13}</text>
<text x="107.3" y="150.3">effect</text>
<text x="107.8" y="152.4">network</text>
<text x="110.3" y="154.4">if</text>
<text x="112.8" y="154.4">needed.</text>
<text x="116.2" y="152.4">may</text>
<text x="121.2" y="152.4">be</text>
<text x="121.3" y="154.4">(R_{8}=0otherwise)</text>
<text x="124.6" y="152.4">needed</text>
<text x="132.5" y="152.4">to</text>
<text x="135.5" y="152.4">prevent</text>
<text x="143.7" y="152.4">oscillation.</text>
<text x="188" y="153.1">I_{out}</text>
<text x="190.7" y="155.2">Now</text>
<text x="192.2" y="153.1">=</text>
<text x="194.9" y="153.1">V_{in}</text>
<text x="195.7" y="155.2">V_{in}</text>
<text x="198.6" y="153.1">R_{7}/R_{6}R_{4}</text>
<text x="199.3" y="155.2">has</text>
<text x="203.8" y="155.2">a</text>
<text x="206.2" y="155.2">sensible</text>
<text x="215.1" y="155.2">range.</text>
<text x="92.7" y="156.5">Limited</text>
<text x="92.7" y="158.5">Driving</text>
<text x="100.4" y="158.5">the</text>
<text x="100.8" y="156.5">to</text>
<text x="103.8" y="156.5">20</text>
<text x="104.5" y="158.5">input</text>
<text x="107.4" y="156.5">mA</text>
<text x="110.5" y="158.5">could</text>
<text x="111.4" y="156.5">because</text>
<text x="116.9" y="158.5">be</text>
<text x="120.3" y="158.5">a</text>
<text x="120.3" y="156.5">pot</text>
<text x="122.6" y="158.5">problem.</text>
<text x="124.5" y="156.5">has</text>
<text x="129" y="156.5">only</text>
<text x="132.1" y="158.5">RRIO is</text>
<text x="134.1" y="156.5">1/20W</text>
<text x="140.5" y="158.5">only</text>
<text x="141.6" y="156.5">power</text>
<text x="145.6" y="158.5">nearly</text>
<text x="148.3" y="156.5">dissipation</text>
<text x="152.6" y="158.5">so.</text>
<text x="190.7" y="157.2">Still</text>
<text x="195.7" y="157.2">only</text>
<text x="200.8" y="157.2">single</text>
<text x="207.7" y="157.2">ended.</text>
</g>
</svg>
